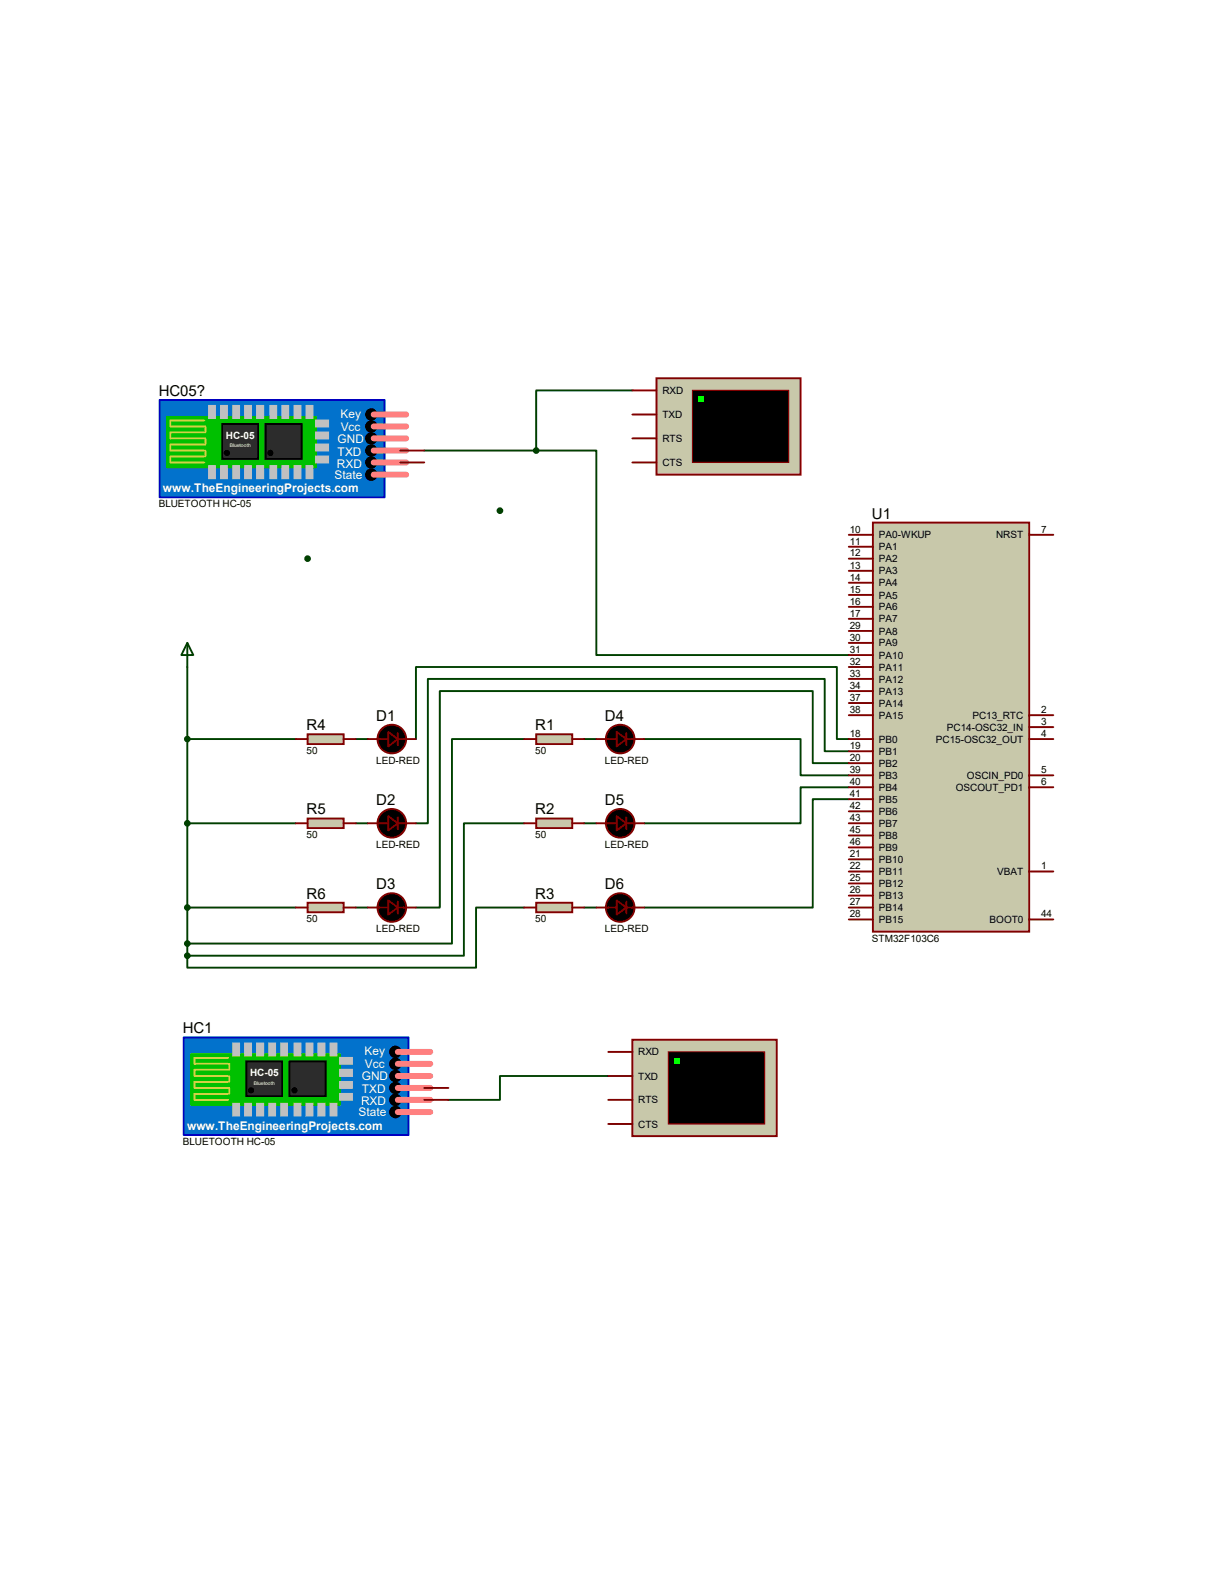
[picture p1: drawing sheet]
<svg xmlns="http://www.w3.org/2000/svg" width="216mm" height="279mm" viewBox="0 0 216 279" stroke-linecap="round" stroke-linejoin="round" font-family="sans-serif">
<g fill="none" stroke="#004000" stroke-width=".34">
<path d="M75.3 79.9h19.8M95.1 79.9h10.7v36.3h44.8M112.2 69.3h-17.1v10.6M33.2 118.3v51.2M33.2 131.1h19.3M63.1 131.1h2.1M73.8 131.1v-12.8h74.7v12.8h2.1M93 131.1h-12.8v36.3h-47M103.6 131.1h2.2M114.3 131.1h27.7v6.4h8.6M150.6 133.3h-4.3v-12.9h-70.4v25.6h-2.1M150.6 135.4h-6.4v-12.8h-66.2v38.4h-4.2"/>
<path d="M150.6 139.7h-8.6v6.3h-27.7M33.2 146h19.3M63.1 146h2.1M93 146h-10.7v23.5h-49.1M103.6 146h2.2M150.6 141.8h-6.4v19.2h-29.9M33.2 161h19.3M63.1 161h2.1M93 161h-8.5v10.7h-51.3v-2.2M103.6 161h2.2M107.9 190.9h-19.2v4.2h-9.2"/>
</g>
<path d="M154.9 92.7h27.7v72.6h-27.7z" fill="#c8c8aa" stroke="#800000" stroke-width=".34"/>
<g fill="none" stroke="#800000" stroke-width=".34">
<path d="M150.6 94.9h4.3M150.6 99.1h4.3M150.6 97h4.3M182.6 94.9h4.3M150.6 101.3h4.3M150.6 103.4h4.3M150.6 105.5h4.3M150.6 107.7h4.3M150.6 109.8h4.3M150.6 111.9h4.3M150.6 114h4.3M150.6 116.2h4.3"/>
<path d="M150.6 118.3h4.3M65.2 131.1h3.7M70.6 131.1h3.2M70.6 130v2.2M105.8 131.1h3.6M111.1 131.1h3.2M111.1 130v2.2M150.6 137.5h4.3M150.6 139.7h4.3M150.6 131.1h4.3M150.6 133.3h4.3M150.6 135.4h4.3"/>
<path d="M150.6 120.4h4.3M150.6 122.6h4.3M150.6 124.7h4.3M150.6 126.9h4.3M182.6 137.5h4.3M182.6 139.7h4.3M182.6 131.1h4.3M182.6 126.9h4.3M182.6 129h4.3M65.2 146h3.7M70.6 146h3.2M70.6 145v2.1"/>
<path d="M70.6 159.9v2.2M105.8 146h3.6M111.1 146h3.2M111.1 145v2.1M111.1 159.9v2.2M150.6 148.2h4.3M150.6 150.3h4.3M150.6 152.4h4.3M150.6 154.6h4.3M150.6 141.8h4.3M150.6 143.9h4.3M150.6 146h4.3"/>
<path d="M150.6 156.7h4.3M150.6 158.9h4.3M182.6 154.6h4.3M65.2 161h3.7M70.6 161h3.2M105.8 161h3.6M111.1 161h3.2M150.6 163.1h4.3M150.6 161h4.3M182.6 163.1h4.3"/>
</g>
<g fill="#000" stroke="#800000" stroke-width=".34">
<path d="M68.9 129.8l1.7 1.3-1.7 1.3zM109.4 129.8l1.7 1.3-1.7 1.3zM68.9 144.8l1.7 1.2-1.7 1.3zM109.4 144.8l1.7 1.2-1.7 1.3zM68.9 159.7l1.7 1.3-1.7 1.3zM109.4 159.7l1.7 1.3-1.7 1.3z"/>
<circle cx="69.5" cy="131.1" r="2.54"/>
<circle cx="110" cy="131.1" r="2.54"/>
<circle cx="69.5" cy="146" r="2.54"/>
<circle cx="110" cy="146" r="2.54"/>
<circle cx="69.5" cy="161" r="2.54"/>
<circle cx="110" cy="161" r="2.54"/>
</g>
<path d="M95.1 130.3h6.4v1.7h-6.4z" fill="#c8c8aa" stroke="#800000" stroke-width=".34"/>
<path d="M93 131.1h2.1M101.5 131.1h2.1" fill="none" stroke="#800000" stroke-width=".34"/>
<path d="M95.1 145.2h6.4v1.7h-6.4z" fill="#c8c8aa" stroke="#800000" stroke-width=".34"/>
<path d="M93 146h2.1M101.5 146h2.1" fill="none" stroke="#800000" stroke-width=".34"/>
<path d="M95.1 160.1h6.4v1.7h-6.4z" fill="#c8c8aa" stroke="#800000" stroke-width=".34"/>
<path d="M93 161h2.1M101.5 161h2.1" fill="none" stroke="#800000" stroke-width=".34"/>
<path d="M54.6 130.3h6.4v1.7h-6.4z" fill="#c8c8aa" stroke="#800000" stroke-width=".34"/>
<path d="M52.5 131.1h2.1M61 131.1h2.1" fill="none" stroke="#800000" stroke-width=".34"/>
<path d="M54.6 145.2h6.4v1.7h-6.4z" fill="#c8c8aa" stroke="#800000" stroke-width=".34"/>
<path d="M52.5 146h2.1M61 146h2.1" fill="none" stroke="#800000" stroke-width=".34"/>
<path d="M54.6 160.1h6.4v1.7h-6.4z" fill="#c8c8aa" stroke="#800000" stroke-width=".34"/>
<path d="M52.5 161h2.1M61 161h2.1" fill="none" stroke="#800000" stroke-width=".34"/>
<path d="M33.2 114l1.1 2.2h-2.1zM33.2 114v4.3" fill="none" stroke="#004000" stroke-width=".34"/>
<g fill="#004000" stroke="#004000" stroke-width=".34">
<circle cx="33.2" cy="131.1" r=".42"/>
<circle cx="33.2" cy="146" r=".42"/>
<circle cx="33.2" cy="161" r=".42"/>
<circle cx="33.2" cy="167.4" r=".42"/>
<circle cx="33.2" cy="169.5" r=".42"/>
</g>
<path d="M116.5 67.1h25.5v17.1h-25.5z" fill="#c8c8aa" stroke="#800000" stroke-width=".34"/>
<path d="M122.9 69.3h17v12.7h-17z" fill="#000" stroke="#800000" stroke-width=".21"/>
<path d="M123.9 70.3h1.1v1.1h-1.1z" fill="#0f0"/>
<path d="M112.2 69.3h4.3M112.2 77.8h4.3M112.2 73.5h4.3M112.2 82h4.3" fill="none" stroke="#800000" stroke-width=".34"/>
<circle cx="54.6" cy="99.1" r=".42" fill="#004000" stroke="#004000" stroke-width=".34"/>
<path d="M28.3 71h39.9v17.2h-39.9z" fill="#0272cc" stroke="#0000c0" stroke-width=".34"/>
<path d="M29.6 74h26.4v8.9h-26.4z" fill="#00c000" stroke="#00c000" stroke-width=".34"/>
<path d="M36.2 74.6h-6v1h6M36.2 76.7h-6v1.1h6M36.2 78.9h-6v1h6M36.4 75.6v1.1M36.4 77.8v1.1M36.4 79.9v1.1M36.2 81h-6v1h6" fill="none" stroke="#d9d300" stroke-width=".34"/>
<path d="M39.4 75.2h6.4v6.2h-6.4z" fill="#2c2c2c" stroke="#000" stroke-width=".34"/>
<circle cx="40.3" cy="80.3" r=".47" fill="#000" stroke="#000" stroke-width=".18"/>
<path d="M47.1 75.2h6.4v6.2h-6.4z" fill="#2c2c2c" stroke="#000" stroke-width=".34"/>
<g fill="#000" stroke="#000" stroke-width=".18">
<circle cx="65.9" cy="75.6" r="1.02"/>
<circle cx="65.9" cy="77.8" r="1.02"/>
<circle cx="65.9" cy="73.5" r="1.02"/>
<circle cx="65.9" cy="79.9" r="1.02"/>
<circle cx="48" cy="80.3" r=".47"/>
<circle cx="65.9" cy="84.2" r="1.02"/>
<circle cx="65.9" cy="82" r="1.02"/>
</g>
<g fill="#c0c0c0" stroke="#c0c0c0" stroke-width=".34">
<path d="M37.1 72h1v2.2h-1z"/>
<path d="M39.2 72h1.1v2.2h-1.1z"/>
<path d="M41.4 72h1v2.2h-1z"/>
<path d="M43.5 72h1v2.2h-1z"/>
<path d="M45.6 72h1.1v2.2h-1.1z"/>
<path d="M48 72h1v2.2h-1z"/>
<path d="M37.1 82.7h1v2.1h-1z"/>
<path d="M39.2 82.7h1.1v2.1h-1.1z"/>
<path d="M41.4 82.7h1v2.1h-1z"/>
<path d="M43.5 82.7h1v2.1h-1z"/>
<path d="M45.6 82.7h1.1v2.1h-1.1z"/>
<path d="M48 82.7h1v2.1h-1z"/>
<path d="M50.1 82.7h1v2.1h-1z"/>
<path d="M52.2 82.7h1.1v2.1h-1.1z"/>
<path d="M54.4 82.7h1v2.1h-1z"/>
<path d="M50.1 72h1v2.2h-1z"/>
<path d="M52.2 72h1.1v2.2h-1.1z"/>
<path d="M54.4 72h1v2.2h-1z"/>
<path d="M56 74.6h2.2v1h-2.2z"/>
<path d="M56 76.7h2.2v1.1h-2.2z"/>
<path d="M56 78.9h2.2v1h-2.2z"/>
<path d="M56 81h2.2v1h-2.2z"/>
</g>
<path d="M66.3 73.5h5.8M66.3 75.6h5.8M66.3 77.8h5.8M66.3 79.9h5.8M66.3 82h5.8M66.3 84.2h5.8" fill="none" stroke="#ff8080" stroke-width="1.1"/>
<path d="M71 79.9h4.3M71 82h4.3" fill="none" stroke="#800000" stroke-width=".34"/>
<g fill="#004000" stroke="#004000" stroke-width=".34">
<circle cx="95.1" cy="79.9" r=".42"/>
<circle cx="88.7" cy="90.6" r=".42"/>
</g>
<path d="M32.6 184h39.9v17.3h-39.9z" fill="#0272cc" stroke="#0000c0" stroke-width=".34"/>
<path d="M33.9 187h26.4v9h-26.4z" fill="#00c000" stroke="#00c000" stroke-width=".34"/>
<path d="M40.5 187.7h-6v1h6M40.5 189.8h-6v1.1h6M40.5 191.9h-6v1.1h6M40.5 194.1h-6v1h6M40.7 188.7v1.1M40.7 190.9v1M40.7 193v1.1" fill="none" stroke="#d9d300" stroke-width=".34"/>
<path d="M43.7 188.3h6.4v6.2h-6.4z" fill="#2c2c2c" stroke="#000" stroke-width=".34"/>
<circle cx="44.5" cy="193.4" r=".47" fill="#000" stroke="#000" stroke-width=".18"/>
<path d="M51.4 188.3h6.4v6.2h-6.4z" fill="#2c2c2c" stroke="#000" stroke-width=".34"/>
<g fill="#000" stroke="#000" stroke-width=".18">
<circle cx="52.2" cy="193.4" r=".47"/>
<circle cx="70.1" cy="190.9" r="1.02"/>
<circle cx="70.1" cy="188.7" r="1.02"/>
<circle cx="70.1" cy="197.3" r="1.02"/>
<circle cx="70.1" cy="195.1" r="1.02"/>
<circle cx="70.1" cy="186.6" r="1.02"/>
<circle cx="70.1" cy="193" r="1.02"/>
</g>
<g fill="#c0c0c0" stroke="#c0c0c0" stroke-width=".34">
<path d="M41.4 185.1h1v2.1h-1z"/>
<path d="M43.5 185.1h1v2.1h-1z"/>
<path d="M45.6 185.1h1.1v2.1h-1.1z"/>
<path d="M47.8 185.1h1v2.1h-1z"/>
<path d="M49.9 185.1h1v2.1h-1z"/>
<path d="M52.2 185.1h1.1v2.1h-1.1z"/>
<path d="M41.4 195.8h1v2.1h-1z"/>
<path d="M43.5 195.8h1v2.1h-1z"/>
<path d="M45.6 195.8h1.1v2.1h-1.1z"/>
<path d="M47.8 195.8h1v2.1h-1z"/>
<path d="M49.9 195.8h1v2.1h-1z"/>
<path d="M52.2 195.8h1.1v2.1h-1.1z"/>
<path d="M54.4 195.8h1v2.1h-1z"/>
<path d="M56.5 195.8h1.1v2.1h-1.1z"/>
<path d="M58.6 195.8h1.1v2.1h-1.1z"/>
<path d="M54.4 185.1h1v2.1h-1z"/>
<path d="M56.5 185.1h1.1v2.1h-1.1z"/>
<path d="M58.6 185.1h1.1v2.1h-1.1z"/>
<path d="M60.3 187.7h2.1v1h-2.1z"/>
<path d="M60.3 189.8h2.1v1.1h-2.1z"/>
<path d="M60.3 191.9h2.1v1.1h-2.1z"/>
<path d="M60.3 194.1h2.1v1h-2.1z"/>
</g>
<path d="M70.6 186.6h5.7M70.6 188.7h5.7M70.6 190.9h5.7M70.6 193h5.7M70.6 195.1h5.7M70.6 197.3h5.7" fill="none" stroke="#ff8080" stroke-width="1.1"/>
<path d="M75.3 195.1h4.2M75.3 193h4.2" fill="none" stroke="#800000" stroke-width=".34"/>
<path d="M112.2 184.4h25.6v17.1h-25.6z" fill="#c8c8aa" stroke="#800000" stroke-width=".34"/>
<path d="M118.6 186.6h17v12.8h-17z" fill="#000" stroke="#800000" stroke-width=".21"/>
<path d="M119.6 187.7h1.1v1h-1.1z" fill="#0f0"/>
<path d="M107.9 186.6h4.3M107.9 195.1h4.3M107.9 190.9h4.3M107.9 199.4h4.3" fill="none" stroke="#800000" stroke-width=".34"/>
<g font-size="2.7">
<text x="28.2" y="70.2">HC05?</text>
<text x="154.7" y="92">U1</text>
<text x="54.4" y="129.5">R4</text>
<text x="66.8" y="127.8">D1</text>
<text x="95" y="129.5">R1</text>
<text x="107.3" y="127.8">D4</text>
<text x="66.8" y="142.8">D2</text>
<text x="107.3" y="142.8">D5</text>
<text x="54.4" y="144.5">R5</text>
<text x="95" y="144.5">R2</text>
<text x="54.4" y="159.4">R6</text>
<text x="66.8" y="157.7">D3</text>
<text x="95" y="159.4">R3</text>
<text x="107.3" y="157.7">D6</text>
<text x="32.4" y="183.3">HC1</text>
</g>
<g font-size="2.1" fill="#fff">
<text x="60.4" y="74.1">Key</text>
<text x="60.5" y="76.4">Vcc</text>
<text x="59.8" y="83">RXD</text>
<text x="59.9" y="78.5">GND</text>
<text x="59.9" y="80.9">TXD</text>
<text x="28.9" y="87.3">www.TheEngineeringProjects.com</text>
<text x="59.4" y="85">State</text>
<text x="64.2" y="191.6">GND</text>
<text x="64.7" y="187.2">Key</text>
<text x="64.7" y="189.5">Vcc</text>
<text x="64.1" y="196.1">RXD</text>
<text x="64.2" y="194">TXD</text>
<text x="33.2" y="200.4">www.TheEngineeringProjects.com</text>
<text x="63.6" y="198">State</text>
</g>
<g font-size="1.8">
<text x="117.5" y="69.9">RXD</text>
<text x="117.5" y="74.2">TXD</text>
<text x="117.5" y="78.4">RTS</text>
<text x="117.5" y="82.7">CTS</text>
<text x="28.2" y="90">BLUETOOTH HC-05</text>
<text x="150.7" y="94.5">10</text>
<text x="155.9" y="95.5">PA0-WKUP</text>
<text x="176.7" y="95.5">NRST</text>
<text x="184.7" y="94.5">7</text>
<text x="150.7" y="98.7">12</text>
<text x="150.7" y="96.6">11</text>
<text x="150.7" y="100.9">13</text>
<text x="155.9" y="99.7">PA2</text>
<text x="155.9" y="97.6">PA1</text>
<text x="155.9" y="101.9">PA3</text>
<text x="150.7" y="103">14</text>
<text x="150.7" y="105.2">15</text>
<text x="150.7" y="107.3">16</text>
<text x="155.9" y="104">PA4</text>
<text x="155.9" y="106.2">PA5</text>
<text x="150.7" y="109.4">17</text>
<text x="150.7" y="111.5">29</text>
<text x="150.7" y="113.7">30</text>
<text x="155.9" y="108.3">PA6</text>
<text x="155.9" y="110.4">PA7</text>
<text x="155.9" y="112.6">PA8</text>
<text x="150.7" y="115.8">31</text>
<text x="150.7" y="117.9">32</text>
<text x="155.9" y="114.7">PA9</text>
<text x="155.9" y="116.8">PA10</text>
<text x="155.9" y="119">PA11</text>
<text x="150.7" y="120.1">33</text>
<text x="150.7" y="122.2">34</text>
<text x="150.7" y="124.3">37</text>
<text x="155.9" y="121.1">PA12</text>
<text x="155.9" y="123.2">PA13</text>
<text x="155.9" y="125.3">PA14</text>
<text x="150.7" y="130.7">18</text>
<text x="150.7" y="126.5">38</text>
<text x="155.9" y="131.7">PB0</text>
<text x="155.9" y="127.5">PA15</text>
<text x="166" y="131.7">PC15-OSC32_OUT</text>
<text x="168" y="129.6">PC14-OSC32_IN</text>
<text x="172.5" y="127.5">PC13_RTC</text>
<text x="184.7" y="126.5">2</text>
<text x="184.7" y="128.6">3</text>
<text x="184.7" y="130.7">4</text>
<text x="54.4" y="133.8">50</text>
<text x="66.8" y="135.5">LED-RED</text>
<text x="95" y="133.8">50</text>
<text x="107.3" y="135.5">LED-RED</text>
<text x="150.7" y="132.9">19</text>
<text x="150.7" y="135">20</text>
<text x="150.7" y="137.2">39</text>
<text x="155.9" y="133.9">PB1</text>
<text x="155.9" y="136">PB2</text>
<text x="184.7" y="137.2">5</text>
<text x="150.7" y="139.3">40</text>
<text x="150.7" y="141.4">41</text>
<text x="150.7" y="143.6">42</text>
<text x="155.9" y="138.2">PB3</text>
<text x="155.9" y="140.3">PB4</text>
<text x="155.9" y="142.4">PB5</text>
<text x="169.5" y="140.3">OSCOUT_PD1</text>
<text x="171.5" y="138.2">OSCIN_PD0</text>
<text x="184.7" y="139.3">6</text>
<text x="54.4" y="148.7">50</text>
<text x="95" y="148.7">50</text>
<text x="150.7" y="147.8">45</text>
<text x="150.7" y="149.9">46</text>
<text x="150.7" y="145.7">43</text>
<text x="155.9" y="148.8">PB8</text>
<text x="155.9" y="144.6">PB6</text>
<text x="155.9" y="146.7">PB7</text>
<text x="66.8" y="150.4">LED-RED</text>
<text x="107.3" y="150.4">LED-RED</text>
<text x="150.7" y="152.1">21</text>
<text x="150.7" y="154.2">22</text>
<text x="155.9" y="151">PB9</text>
<text x="155.9" y="153.1">PB10</text>
<text x="155.9" y="155.2">PB11</text>
<text x="176.9" y="155.2">VBAT</text>
<text x="184.7" y="154.2">1</text>
<text x="150.7" y="156.3">25</text>
<text x="150.7" y="158.5">26</text>
<text x="150.7" y="160.6">27</text>
<text x="155.9" y="157.4">PB12</text>
<text x="155.9" y="159.5">PB13</text>
<text x="155.9" y="161.6">PB14</text>
<text x="54.4" y="163.6">50</text>
<text x="66.8" y="165.4">LED-RED</text>
<text x="95" y="163.6">50</text>
<text x="107.3" y="165.4">LED-RED</text>
<text x="150.7" y="162.7">28</text>
<text x="154.7" y="167">STM32F103C6</text>
<text x="155.9" y="163.7">PB15</text>
<text x="175.6" y="163.7">BOOT0</text>
<text x="184.7" y="162.7">44</text>
<text x="113.2" y="187.2">RXD</text>
<text x="113.2" y="191.5">TXD</text>
<text x="113.2" y="195.7">RTS</text>
<text x="32.4" y="203.1">BLUETOOTH HC-05</text>
<text x="113.2" y="200">CTS</text>
</g>
<g font-size="1.8" fill="#fff">
<text x="40.1" y="77.8">HC-05</text>
<text x="44.4" y="190.9">HC-05</text>
</g>
<g font-size=".9" fill="#fff">
<text x="40.8" y="79.4">Bluetooth</text>
<text x="45" y="192.4">Bluetooth</text>
</g>
</svg>
